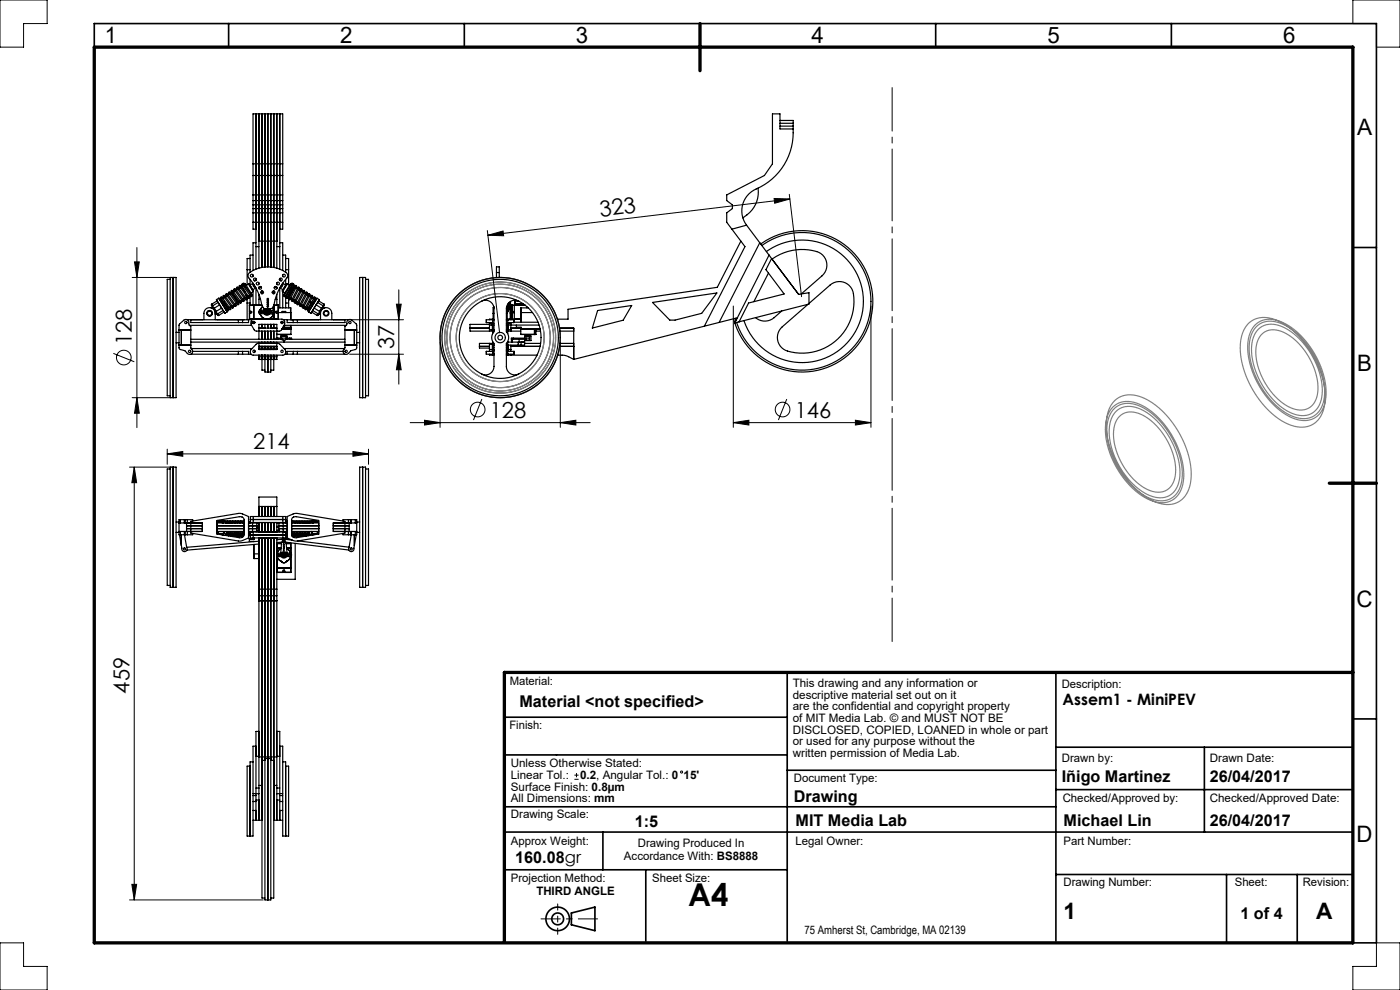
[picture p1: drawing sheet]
<svg xmlns="http://www.w3.org/2000/svg" width="297mm" height="210mm" viewBox="0 0 297 210" stroke-linecap="round" stroke-linejoin="round" font-family="sans-serif">
<g fill="none" stroke="#000" stroke-width=".21">
<path d="M0 0h10v5h-5v5h-5zM287 0h10v10h-5v-5h-5zM28 58.9h8.4M28.5 55.6h1.1l-.6 3.3zM29 52.5v38.2M103.4 48.9l2.6 21.7M103.5 49.9l3.2-.9 .1 1zM164.2 42.1l3.4 .1-3.3 .9zM167.4 41.2l2.6 21.7M167.6 42.2l-64.1 7.7M24 75l4.5 1.7M74.2 67.8h11.4"/>
<path d="M74.2 75.1h11.4M84.1 64.5h1l-.5 3.3zM84.6 75.1l.5 3.3h-1zM84.6 61.5v20M93.4 72.6v18.1M118.9 72.6v18.1M155.6 64.9v25.8M184.8 64.9v25.8M27.5 99.1h8.9M28 84.4h8.4M28.5 99.1l.5 3.3h-1zM28.5 99.1v91.8"/>
<path d="M29 84.4l.6 3.3h-1.1zM35.5 96.3l3.3-.5v1zM35.5 95.3v3.2M35.5 96.3h42.7M74.9 95.8l3.3 .5-3.3 .5zM78.2 95.3v3.2M87 89.7h38.2M90.1 89.1l3.3 .6-3.3 .5zM102.2 84.7l-1.8 4.4M118.9 89.7l3.3-.6v1.1zM155.6 89.7l3.3-.6v1.1zM155.6 89.7h29.2"/>
<path d="M166.9 84.7l-1.8 4.4M181.5 89.1l3.3 .6-3.3 .5zM121.9 165.3h.8M121.9 164.4h.8M122.3 164v.9M27.5 190.9h28.3M28 187.6h1l-.5 3.3zM0 200h5v5h5v5h-10zM287 205h5v-5h5v10h-10z"/>
<circle cx="26.3" cy="75.8" r="1.56"/>
<circle cx="101.3" cy="86.9" r="1.56"/>
<circle cx="166" cy="86.9" r="1.56"/>
<circle cx="144.6" cy="163.8" r=".22"/>
</g>
<g fill="none" stroke="#000" stroke-width=".35">
<path d="M20 10v-5h272v195h-5M48.5 5v5M98.5 5v5M198.5 5v5M248.5 5v5M287 52.5h5M107 152.1h60M167 142.6v57M224 142.6v57M224 158.5h63M255.5 158.5v18M287 152.5h5"/>
<path d="M107 171.1h117M107 176.5h180M107 160.1h60M127.9 176.5v8M167 163.4h57M224 167.5h63M107 184.5h60M121.2 193.7l5-1.3v5l-5-1.2zM137 184.5v15.1M224 185.5h63M260.2 185.5v14.5M275.2 185.5v14.5"/>
<circle cx="118.3" cy="194.9" r="2.5"/>
<circle cx="118.3" cy="194.9" r="1.25"/>
</g>
<g fill="none" stroke="#808080" stroke-width=".25">
<path d="M264.8 68.7a5.4 5.4 0 0 1 6.6-.5 19.4 19.4 0 0 1 9.7 17 5.3 5.3 0 0 1-4.2 5.4 10 10 0 0 1-7.9-3.7 19.3 19.3 0 0 1-5.8-14.5l.5-2.1zM266.3 68.9a5.2 5.2 0 0 1 6.4-.2 17.9 17.9 0 0 1 8.6 15.8 4.6 4.6 0 0 1-5 4.7 12.8 12.8 0 0 1-8.5-6.2 15.6 15.6 0 0 1-2.8-11.6l.4-1.2zM266.6 69.3a4.9 4.9 0 0 1 6-.3 17.3 17.3 0 0 1 8.4 15 4.6 4.6 0 0 1-4.2 4.8 10.5 10.5 0 0 1-7.8-4.6 16.1 16.1 0 0 1-3.8-12.2l.5-1.5zM267 69.8a4.8 4.8 0 0 1 5.9 0 16.3 16.3 0 0 1 7.6 14 4.2 4.2 0 0 1-4.9 4.3 12.7 12.7 0 0 1-8.1-6.9 12.2 12.2 0 0 1-1.5-10zM267.6 70.9a4.2 4.2 0 0 1 5.3-.1 14.1 14.1 0 0 1 6.6 12.8 3.7 3.7 0 0 1-5.6 2.9 14 14 0 0 1-7.4-13l.4-1.5zM236 86.4a5.1 5.1 0 0 1 6.4-.3 18 18 0 0 1 8.7 15.7 4.8 4.8 0 0 1-4.3 4.8 10.7 10.7 0 0 1-7.9-4.5 17 17 0 0 1-4.2-12.8l.5-1.6zM236.3 85.1a5.5 5.5 0 0 1 6.7-.5 19.4 19.4 0 0 1 9.7 17 5.3 5.3 0 0 1-4.3 5.4 10 10 0 0 1-7.9-3.7 19.2 19.2 0 0 1-5.7-14.5l.5-2.1zM236.3 86.7a4.9 4.9 0 0 1 6.1-.3 17.3 17.3 0 0 1 8.4 15.1 4.6 4.6 0 0 1-4.2 4.7 10.5 10.5 0 0 1-7.7-4.5 16.1 16.1 0 0 1-3.9-12.2l.5-1.6zM236.7 87.3a4.7 4.7 0 0 1 5.9-.2 16.2 16.2 0 0 1 7.6 14.3 4.3 4.3 0 0 1-6.5 3.6 16 16 0 0 1-8.3-14.6l.5-1.9zM237.5 88.3a4.2 4.2 0 0 1 5.3 0 14.2 14.2 0 0 1 6.5 12.5 3.7 3.7 0 0 1-5.7 3.1 14 14 0 0 1-7.3-13l.4-1.5z"/>
<circle cx="106.1" cy="71.6" r="9.3"/>
<circle cx="106.1" cy="71.6" r="11.8"/>
<circle cx="106.1" cy="71.6" r="12.7"/>
<circle cx="106.1" cy="71.6" r="11.3"/>
<circle cx="106.1" cy="71.6" r="10.6"/>
</g>
<path d="M114.8 194.9h12" fill="none" stroke="#000" stroke-width=".21" stroke-dasharray="15.2 1.3 1.3 1.3" stroke-dashoffset="11.1"/>
<path d="M118.3 191.7v6.5" fill="none" stroke="#000" stroke-width=".21" stroke-dasharray="15.2 1.3 1.3 1.3" stroke-dashoffset="13.9"/>
<path d="M189.3 18.6v117.5" fill="none" stroke="#000" stroke-width=".21" stroke-dasharray="15.2 1.3 1.3 1.3" stroke-dashoffset="6"/>
<path d="M20 10h267v190h-267zM148.5 5v10M282 102.5h10M287 142.6h-180v57" fill="none" stroke="#000" stroke-width=".7"/>
<g fill="#000">
<path d="M103.5 49.9l3.2-.9 .1 1zM164.2 42.1l3.4 .1-3.3 .9z"/>
<path d="M84.1 64.5h1l-.5 3.3zM84.6 75.1l.5 3.3h-1zM28.5 99.1l.5 3.3h-1zM28 187.6h1l-.5 3.3z"/>
<path d="M29 84.4l.6 3.3h-1.1zM28.5 55.6h1.1l-.6 3.3z"/>
<path d="M155.6 89.7l3.3-.6v1.1zM181.5 89.1l3.3 .6-3.3 .5zM90.1 89.1l3.3 .6-3.3 .5zM118.9 89.7l3.3-.6v1.1zM35.5 96.3l3.3-.5v1zM74.9 95.8l3.3 .5-3.3 .5z"/>
</g>
<g fill="none" stroke="#000" stroke-width=".25">
<path d="M53.7 37.2h6.3M53.7 34.8h6.3M54.3 24.2v32.9M54.9 24.2v32.7M55.6 24.2v32.5M56.2 24.2v32.4M56.8 24.2v32.4M57.4 24.2l.1 32.4v-7.7M58.1 24.2v32.5M58.7 24.2v32.7M59.4 24.2v32.9M160.8 39.9a6.3 6.3 0 0 1-3.2 6.3"/>
<path d="M165.5 25.6h2.8a14.9 14.9 0 0 1-1.9 9.3 13.4 13.4 0 0 1-6.5 5.5 5.1 5.1 0 0 0-1.5 7.4M165.5 26.2h2.8M165.5 26.8h2.8M168.3 27.4h-2.8v-3.2h-1.6v10.6l-1.7 2.4-8 4.1v1.2l1.2 .9v.8l-1.2 .9v2l3.8 5.2-8.6 16.9M36.1 58.9h1.3v25.5h-1.3zM36.1 59.3h-.6v24.7h.6M36.7 58.9v25.5M52.4 57.2h.7M53.1 59.3l-.1 1.2 .7-.4M53.1 54.8h-.7v5.6M53.7 41.3h6.3M53.7 42.5h6.3"/>
<path d="M53.7 43.4h6.3M53.7 44.2h6.3M53.7 45.1h6.3M53.7 47.1h6.3M53.7 54.1h-.6v3.7M53.7 58.3v.3M54.3 48.6h-.6v-24.4h6.3v24.4h-.6M54.3 51.5h-.6v5.9M54.3 59.1v.2M54.3 52.3h.6M54.4 59.4l-.4 .2M54.4 59.3l-.4 .3"/>
<path d="M54.9 51.1h3.8M54.9 60v.3M57.4 48.9h.1M57.5 49.3h.1M58.7 60v.3M58.7 52.3h.7M59.3 59.3l.4 .3M59.3 59.4l.3 .2M59.4 51.5h.6v5.9M59.4 59.1v.2M60 54.1h.6v3.7M60 58.3v.3"/>
<path d="M60.6 59.3v1.2l-.6-.4M60.6 54.8h.6v5.6M60.6 57.2h.6M76.3 58.9h1.3v25.5h-1.3zM76.9 58.9v25.5M77.6 59.3h.6v24.7h-.6M105.3 57.8v1.1M105.3 57.8v-1.2h.6v1.2M105.3 57.8h.6M105.9 57.8v1.1M157.2 51.1l-5 9.8-31.7 4.7v2.1h-2.3M158.4 47.8l-3.1 .8"/>
<path d="M158.4 47.8l2.8 3.7M161.2 51.5l-8.6 16.9M161.2 51.5l1.9 2.6M161.4 51.8a15 15 0 0 1 21.9 4.9 15 15 0 0 1-7.6 21.2 15 15 0 0 1-20.1-10.3M161.6 52.1a14.6 14.6 0 0 1 21.2 4.6 14.6 14.6 0 0 1-6.7 20.6 14.6 14.6 0 0 1-19.8-8.9M162.6 53.4a13 13 0 0 1 18.8 4 13 13 0 0 1-5.9 18.4 13 13 0 0 1-17.7-7.8M163 57.9l-3.1 6.1M163.1 54.1l6.3 8.3 2.2-.3v2.4l-15.7 4zM163.7 54.8l-1.2 2.4 3.9 5.2-7.6 1.9-2 4M163.8 55a10.5 10.5 0 0 1 10.3-1.2 3 3 0 0 1 .3 4.7l-4.4 3.9M37.4 72.7h.6M37.4 70.5h.6"/>
<path d="M38 73.2h2.5M38 70h2.5M38.1 68.7l.9-.8a.76 .76 0 0 1 .9 .1 .76 .76 0 0 1 .2 .9l.4 .3v4.6a.7 .7 0 0 1 .2 1 .7 .7 0 0 1-1 .2l-.5-.6-1-.3-.2-.2zM38.5 70v3.2M39.7 67.8h3.2M40.2 69h13.2M40.5 72.6h32.7M40.5 72h19.4M40.5 75.1h10.1M40.5 73.9h13M40.9 74.5h9.7M43.3 67.8a2.35 2.35 0 0 1 .3-2.2 1.2 1.2 0 0 1 1.3-.3 1.2 1.2 0 0 1 .8 1.2v1.3"/>
<path d="M44.9 64.5l-.1 .2 1.5 2.2M44.9 64.5l.2 .4M45 65.3l.1 .2M45 65.3h-.2M45 65.3v.1M45.1 65.1l-.4 .2M45.1 64.9l.3 .5M45.4 65.4l.5 .7M45.6 66.3l.2 .3M45.7 66.4l.1 .2M45.8 66.6h-.1M45.9 66.1l.3 .5"/>
<path d="M45.9 63.6l1.8 2.8M46 66.5l-.3 .2M46 67.8h5.8M46.1 63.8l-1.2 .7M46.2 66.6l.2 .3M46.3 64.2l-1.2 .7M46.4 66.9h-.1M46.4 63.3h.1M46.4 63.3l-.5 .3M46.4 63.3l1.8 2.8M46.5 63.4l.2-.1 1.4 2.2M46.6 64.7l-1.2 .7"/>
<path d="M46.8 63.2v.2M46.8 63.2l1.9 2.5M46.9 63.3l-.1 .1M47 65.4l-1.1 .7M47 63l1.9 2.4M47.1 63.1l-.3-.1v.2M47.3 65.9l-1.1 .7M47.4 62.8l.1 .4M47.4 62.9l1.9 2.4M47.5 64l.9 1.6-.2 .1M47.5 64.1l.1 .1M47.5 66.2l-1.1 .7"/>
<path d="M47.6 62.7l1.9 2.4M47.6 63.1l-.3 .2M47.6 62.7h-.2v.2M47.7 66.4h.1M47.9 62.5l.2 .3M48.1 65.5l.2 .3M48.1 65.5l-.2 .2M48.1 62.3l1.9 2.4M48.2 66.2l-.5 .2M48.2 62.8l-.4 .2M48.2 66.1v.1M48.2 62.4l-.2-.1-.1 .2 1.7 2.1 .3 .4 .2-.1v-.1"/>
<path d="M48.3 65.7l.1 .2M48.4 65.8l-.1 .2h-.2M48.5 65.4l-.2 .1M48.5 62.1l.1 .4M48.5 62.2l1.9 2.4M48.7 62l1.9 2.4M48.7 62.4l-.3 .2M48.8 62h-.3v.2M48.8 65.2l.2 .3M48.9 65.5v.2h-.2M49 65l-.3 .2M49.1 61.7l.1 .4"/>
<path d="M49.1 61.8l1.6 2.1M49.2 62.1l1.5 2.4M49.3 61.6l1.9 2.5v.2h-.2M49.3 62.1l-.3 .2M49.3 61.7l-.2-.1v.2M49.4 64.8l.1 .4M49.5 65.1v.2h-.2M49.6 64.7l-.3 .2M49.6 61.4l.2 .4M49.7 61.5l1.8 2.4h.2l.1-.2M49.9 61.3l1.8 2.4M49.9 61.7l-.3 .2"/>
<path d="M49.9 61.3h-.2l-.1 .2M49.9 64.5l.2 .3M50.2 64.3l-.4 .2M50.2 61l.1 .4M50.4 60.9l1.9 2.4M50.4 61.4l-.3 .2M50.5 61l-.2-.1-.1 .2 1.6 2.1 .3 .4 .2-.1v-.1M50.6 75.1h.9M50.6 74.5h.9M50.6 67.8h.9M50.6 68.4h.9M50.6 67.8h-10.1v.6h10.1"/>
<path d="M50.6 67.8v.6M50.6 74.5v.6M50.6 64.4v.2h-.2M50.7 63.9l.3 .4M50.7 64l-.3 .2M50.8 60.7l.1 .4M50.8 60.8l1.6 2.1M51 60.6l1.9 2.4M51 61l-.3 .2M51 60.6h-.2v.2M51.1 63.8l.1 .3M51.3 63.6l-.3 .2"/>
<path d="M51.3 60.3l.1 .3M51.4 60.4l1.6 2.1M51.4 61v.1M51.5 74.5h1.2v.6M51.5 75.1h1.8M51.5 67.8v.6M51.5 74.5v.6M51.5 67.8h1.2M51.5 60.5l-.2 .2 .8 1.3M51.5 60.2l.1 .1M51.6 60.3l1.6 2.1M51.6 63.4l.2 .4"/>
<path d="M51.7 60.3l.5 .7M51.8 60.1l-.4 .1-.1 .2M51.8 60.1l.1 .1-.3 .1M51.8 60.2h.2l.8 1.2a1.58 1.58 0 0 1 .6 1.3M51.8 60.4h.1M51.9 63.3l-.4 .2M52.2 62.6l.2 .3M52.2 63.1l.2 .3M52.4 62.9l.3 .3M52.4 62.9l-.3 .2M52.4 62.9h.1M52.4 64.3h.7"/>
<path d="M52.4 62.9v4.9M52.7 60.3l.1-.1 .9 1.6M52.7 60.3l1 1.5M52.7 60.3l-.5 .2M52.7 62.9l.4-.2v2M52.8 62.8l.1 .3M52.9 63h.1M52.9 60.3l.8 1.4M52.9 64.7l.1 .1M52.9 64.7l.1 1.4M52.9 67.7h6.9a.6 .6 0 0 1 .6 .6l-.1 .6-.6 1-.5 .3h-4.9l-.4-.3-.6-1.2a.72 .72 0 0 1 .4-1h.2M52.9 64.7h2.6"/>
<path d="M52.9 63v.2h-.2M53 67.6l-.1 .1M53 66.1h.4v.2h-.4M53 66.3l-.1 1.4M53 67.6h.8M53 64.8h.8M53 64.8v1.3M53 66.3v1.3M53.1 66v.4M53.1 67.7v.1M53.2 62.4l-.2 .1M53.2 62.4a.25 .25 0 0 1 .2 .2 .25 .25 0 0 1-.2 .3l-.3-.4"/>
<path d="M53.5 67.8h-.8v.6h-1.2M53.7 61.8l-.4 .4M53.7 60.1h.1M53.7 61.4v.1M53.7 61.8v2.9M53.7 67.7h.1M53.7 68.2l-.1 .3M53.7 68.4h.4M53.7 60.2a.57 .57 0 0 0 .5 .8M53.7 60.2l.5 .8M53.7 61.7v.1M53.8 60.2h-.1"/>
<path d="M53.8 67.6l.1 .1M53.8 67.6h.1M53.8 64.8h.1M53.8 64.8v2.8M53.8 60.3l.3 .5M53.9 74.3a.25 .25 0 0 1 .2 .2 .25 .25 0 0 1-.2 .3M53.9 67.6v.1M53.9 64.8v2.8M53.9 64.7h.1M53.9 67.7h2.4M53.9 67.7h.1M53.9 64.7l-.1 .1"/>
<path d="M53.9 64.7h1.7M54.2 60.9v.1M54.3 61.1l-.7 .4M54.3 61.1v3.6M54.3 73l.5-.2 4.3 .1 1.3 1.2a.74 .74 0 0 1-.4 1.2h-6.3a.73 .73 0 0 1-.4-1.2zM54.9 72.6l.1 1.5h3.7v-1.5M54.9 69.6h3.8M54.9 61v.2M54.9 62.4v2.3M54.9 63.5h.4M54.9 73.5h3.8M55 75.3v.4h3.7v.5h-3.8z"/>
<path d="M55 73.8h3.7M55 73.8v.3M55.1 60.9h.4M55.2 65.7v.1M55.2 65.7a.57 .57 0 0 0 0 1M55.2 66.7v.1M55.2 65.8a.52 .52 0 0 0 0 .8M55.2 66.6h.1M55.2 66.6l.1 .2M55.2 65.6v.1M55.2 65.6l.1 .1M55.2 60.8l-.3 .2"/>
<path d="M55.3 65.7l-.1 .1M55.3 66.8h-.1M55.3 60.8l-.4 .2M55.5 64.7a12.8 12.8 0 0 0-2.9-6.1l.1-.4a6.3 6.3 0 0 1 8.3 0v.4a12.8 12.8 0 0 0-2.9 6.1M55.5 64.7l.4 .6 .4 .2h1.3l.5-.8M55.6 75.7v-.4v3.2h.6M55.6 73.5v.6M55.6 61.7v.6M55.6 68.8v.8M55.6 70.2v1.8M55.6 72.6v.2M55.7 65l-.5 .6"/>
<path d="M55.7 65.1l-.4 .6M56 65.4v.4h-.6a.36 .36 0 0 0-.4 .4 .36 .36 0 0 0 .3 .3h.7M56.2 73.5v.6M56.2 68.8v.8M56.2 70.2v1.8M56.2 72.6v.2M56.7 64.3l.1 .1M56.7 63.5l.1 .1M56.7 63.9l.1 .1M56.7 64.7h.1M56.7 65.1h.1M56.8 67.7h.1"/>
<path d="M56.8 68.8v.8M56.8 70.2v1.8M56.8 72.6v.2M56.8 75.3v3.6M56.8 73.5v.6M56.9 75.3v.9M56.9 73.5v.6M57.3 65.5v.4h.6a.36 .36 0 0 1 .4 .4 .36 .36 0 0 1-.4 .3h-.7M57.5 72.6v.2zM57.5 70.2v1.8zM57.5 68.8v.8zM57.5 75.3v3.6h-1.3v-3.6v.4"/>
<path d="M57.5 73.5v.6M57.5 75.3v.9M57.8 65.3l.3 .6M58 66.6a1.46 1.46 0 0 1-1.3 1.1 1.46 1.46 0 0 1-1.4-.9M58.1 67.7h-1.1M58.1 66.6a1.5 1.5 0 0 1-1.4 1.1 1.5 1.5 0 0 1-1.5-.9M58.1 65.9h.1M58.1 67.6v.1M58.1 67.6h.1M58.1 66.6v1M58.1 66.2v.1M58.1 61.7v.6"/>
<path d="M58.1 68.8v.8M58.1 70.2v1.8M58.1 72.6v.2M58.1 66.6h.1M58.1 75.3v3.2h-.6M58.1 73.5v.6M58.1 64.7v.1M58.1 64.7h1M58.1 64.8v1.1l-.3-.6M58.1 75.3v.9M58.1 64.8v1.1M58.1 66.5v1.1"/>
<path d="M58.1 67.6h.9M58.1 64.8h.9M58.2 60.9h.3M58.3 60.8l.5 .2M58.4 63.5h.3M58.4 60.8l.4 .2M58.7 70.9h3zM58.7 66.3h3v1.5M58.7 75.3v.4M58.7 61v.2M58.7 62.4v2.3M58.7 66.1v.3"/>
<path d="M58.7 71.7v-2.9h-3.8v3.2M58.7 66.1a.2 .2 0 0 0-.2 0 .2 .2 0 0 0 0 .2 .2 .2 0 0 0 .2 0M58.7 66.3h.3M58.7 66.1h.3M58.8 66.1v.2M59 71.7h-.4v.3M59 71.7h.8M59 71.7v.3M59 66.3v1.3M59 64.8v1.3M59.1 64.7l-.1 .1M59.1 64.7l-.1 1.4"/>
<path d="M59.1 65.3h2.5M59.4 61.1v4.2M59.4 61.1l.6 .4M59.4 60.9l.1 .1M59.5 72v-.7h1.4v.7M59.6 68.4h.5M59.7 71h1M59.8 71.2h.1M59.8 71.2v.1M59.8 71.7h.8M59.8 71.7v.3M59.8 60.3l-.3 .5"/>
<path d="M59.8 71v.3M59.8 69.8h.1M59.8 66.3v-.2h.8v.2M59.9 72.1h.7M59.9 71.2h.1M59.9 71.2v.1M59.9 69.8h.3M59.9 69.8h.1M59.9 61.7l.1 .1M59.9 60.2h.1M60 60.2a.57 .57 0 0 1-.5 .8M60 60.2l-.5 .8"/>
<path d="M60 60.1h.1M60 61.4v.1M60 61.8v3.5M60 61.8l.4 .4M60 71.2h.1M60 71.2v.1M60 69.5h.1M60 69.4h.1M60.1 71.2h.1M60.1 71.2v.1M60.1 69.4v.1M60.1 69.5h.3"/>
<path d="M60.1 69.3v.1M60.1 67.8h.8v.6h1.3M60.2 72.1v.5M60.2 71.2v.1M60.2 71.2h.1M60.2 69.8h.4M60.2 73.9h12.9M60.3 71.2h.1M60.3 71.2v.1M60.3 69h13.2M60.4 71.2v.1M60.4 71.2h.1"/>
<path d="M60.4 69.4l1.3 .1M60.4 69.4v.1M60.4 69v.4M60.4 69.5h1.3M60.5 75.1h1.7M60.5 71.2h.1M60.5 71.2v.1M60.6 72h12.6M60.6 69.8h-.4M60.6 69.8h.1M60.6 69.8h1.1M60.6 71.2h.1"/>
<path d="M60.6 64.3h.6M60.6 71.7v.3M60.6 71.7h.9M60.6 71v.3M60.7 71.2v.1M60.7 63l.1 .2h.2M60.8 60.3l-.9 1.4M60.8 62.8l-.2-.1v2.6M60.9 67.8h1.3M60.9 60.3l-.1-.1-.9 1.5M60.9 60.3l-.9 1.5M60.9 60.3l.5 .2"/>
<path d="M61.2 62.7h.1M61.2 62.7l.1 .2M61.2 62.9v2.4M61.3 62.9l.1 .2M61.3 62.9l-.4 .3M61.3 63.4l.1 .2 .2-.1M61.5 71.7h.4v.3M61.5 71.7v.3M61.6 63.5h.1M61.6 65.3l.1 2.5M61.6 65.3v1M61.7 69.8h.1"/>
<path d="M61.7 69.5v.3M61.7 63.2l.3 .2M61.7 69v1.9M61.8 63.3l-.3 .3M61.8 60.2h-.1l-1.4 2.1v.4M61.9 60.1h.1l.1 .1-1.4 2.9M61.9 60.1l-1.6 2.6v.2h.2l1.6-2.6M61.9 67.8h5.7M62 60.4v.1M62.1 60.2h.2v.2M62.1 63.8v.1M62.2 74.5h.9"/>
<path d="M62.2 75.1h.9M62.2 67.8h.9M62.2 68.4h.9M62.2 74.5h-1.3v.6M62.2 67.8v.6M62.2 74.5v.6M62.2 61h.1M62.2 63.5l.4 .3M62.3 60.6l.1 .1-1 1.6M62.3 61l-1.1 1.7M62.3 61l.2-.1-1.2 2M62.3 60.3l-1.3 2.8"/>
<path d="M62.4 63.6l-.3 .3M62.7 60.6l-.4 .4M62.8 61.1l.3 .2M62.8 63.9l.3 .2M62.9 60.8v-.2h-.2l-1.4 2.8M62.9 60.7l-1.3 2.8M62.9 64l-.3 .3M63 64.4l.1 .2h.2M63.1 67.8h10.1v.6h-10.1M63.1 67.8v.6M63.1 74.5v.6M63.1 75.1h10.1"/>
<path d="M63.1 74.5h9.7M63.2 61l.2-.1 .1 .2M63.2 61l-1.3 2.8M63.2 61h.1M63.2 60.9l-.2 .3M63.3 64.5v.1M63.3 61.4l.4 .2M63.4 64.3l.3 .2M63.5 61l-1.4 2.9h-.2v-.2M63.5 64.3l-.3 .3M63.7 61.3h.3v.2M63.8 61.3l-1.4 2.8"/>
<path d="M63.8 61.3l-.3 .3M63.8 64.9h.1M63.9 61.8l.3 .2M63.9 64.6l.4 .2M64 61.4l-1.3 2.9h-.2l-.1-.2M64.1 64.7l-.3 .3M64.1 65.1l.1 .2h.2M64.4 61.6l-.3 .3M64.4 65.2v.1M64.5 62.1l.3 .2M64.5 65l.3 .2M64.6 61.8v-.2h-.2l-1.4 2.9"/>
<path d="M64.6 61.7l-1.3 2.8M64.6 65l-.3 .3M64.7 65.5l.1 .2 .2-.1M64.9 62h.2l.1 .2M64.9 62.1l-1.3 2.7M64.9 62v.1M64.9 62l-.2 .3M65 65.6h.1M65 62.5l.4 .2M65.1 65.3l.2 .2M65.2 62.1l-1.4 2.9h-.2v-.2M65.2 65.4l-.3 .3"/>
<path d="M65.3 65.8v.2h.2M65.5 62.4l.2-.1v.2M65.5 66.2l.4 .2M65.5 62.4l-1.4 2.8M65.5 62.3l-.3 .3M65.6 65.8v.1M65.6 62.8l.3 .2M65.7 62.5l-1.3 2.7M65.8 64l.3 .1M66.1 62.7l-.3 .3M66.1 64.2l-.9 1.4 .1 .1M66.1 66.2l1.2 .7"/>
<path d="M66.2 63.2l.3 .2M66.3 62.9v-.2h-.2l-1.4 2.8M66.3 62.8l-1.3 2.8M66.3 65.9l1.2 .7M66.6 63.1l.2-.1 .1 .2M66.6 63.1l-1.3 2.8M66.6 63l-.2 .3M66.7 65.4l1.1 .7M66.8 63.4l.3 .1M66.9 63.2l-1.4 2.8M66.9 63.3v.1M67.1 64.7l1.1 .7"/>
<path d="M67.2 63.4l-.2-.1-.1 .1M67.2 63.3l-1.7 2.9M67.3 63.3l-1.8 2.9M67.3 63.3h-.1M67.3 63.3l.4 .3M67.4 64.2l1.1 .7M67.5 66.6l-.2 .3M67.6 63.8l1.1 .7M67.7 66.5l.3 .2M67.7 63.6l-1.8 2.8M67.8 66.1l-.3 .5M67.9 66.6h.1"/>
<path d="M68 67.8v-1.3a1.2 1.2 0 0 1 1.2-1.2 1.2 1.2 0 0 1 1.2 1.2v1.3M68 66.4l-.1 .2M68 66.3l-.1 .3M68.2 65.4l-.4 .7M68.5 64.9l-.3 .5M68.6 65.1l.3 .2M68.7 65.3l-.2 .2M68.7 65.3h.1M68.7 65.3l-.1 .1M68.7 64.5l-.2 .4M68.7 64.5l.1 .2-1.1 1.8a.39 .39 0 0 1-.4 .4M73.2 73.2h2.5"/>
<path d="M73.2 70h2.5M73.7 68l.4-.2h.4l1.1 .9 .1 .3v4.9l-.3 .2-1 .3-.5 .6a.7 .7 0 0 1-1-.2 .7 .7 0 0 1 .3-1v-4.6l.4-.3zM74 67.8h-3.3M75.2 70v3.2M75.7 72.7h.6M75.7 70.5h.6M99.7 69.6h4.1M101.7 73.5h2.1M102.2 63.9a1.8 1.8 0 0 1 2.6 1.6v4.9a1.8 1.8 0 0 0 0 2.4v4.9a1.8 1.8 0 0 1-2.6 1.6M103.2 74.5v.6M103.2 67.8v.6M103.2 68.4h1.3"/>
<path d="M103.2 75.1h1.3M103.2 74.5h1.3M103.2 67.8h1.3M103.8 74.1v.4M103.8 75.1v.2h1M103.8 72.8h.7M103.8 72.8v.2M103.8 68.7v.3M103.8 70.2h.7M103.8 69.9v.3M103.8 68.8h-4.1v1.4h4.1M103.8 72.8h-2.1v1h2.1"/>
<path d="M103.8 74.1h1M103.8 69h.7M103.8 73h.7M103.8 68.4v.3M103.8 69v.9M103.8 73v1.1M103.8 68.7h1M103.8 69.9h.7M104.5 72.8v1.7M104.5 75.1v.2M104.5 68.4v1.8M104.5 67.7v.1"/>
<path d="M104.5 73.8v.6M104.5 74.4v.1M104.5 75v.2h.3M104.5 67.9v1.1M104.5 73.2h.3M104.5 70h.3M104.5 69h.3M104.5 69v1.8M104.5 72.4v1.4M104.5 74.5v.5M104.5 73.8h.3M104.5 74.4h.3"/>
<path d="M104.5 74.5h.3M104.5 75h.3M104.5 67.9h.3M104.6 67.7h-.8v.1M104.6 66.5v1.3M104.6 66.5h.2M104.7 65v.3v-.3M104.8 65.3h-.2v1.2M104.8 67.8h-.3v.1M107.4 67.8h.3v.1M107.4 73.2h3.1M107.4 70h.3"/>
<path d="M107.4 69h.3M107.4 75.3h6.5M107.4 66.5h.2M107.4 73.8h.3M107.4 74.4h.3M107.4 74.5h.3M107.4 75h.3M107.4 67.9h.3M107.4 65.3h.2v1.2M107.5 65.2v.1M107.5 65l.3 .4M107.6 65.4v.8"/>
<path d="M107.6 67.7h2.9M107.6 66.5v1.3M107.7 64.5l.1 .2M107.7 73.8v.6M107.7 74.4v.1M107.7 75v.2h-.3M107.7 67.9v1.1M107.7 68.4h1.3M107.7 72.6h2.8M107.7 75.1h1.3M107.7 74.5h1.3M107.7 67.8h1.3"/>
<path d="M107.7 70.2h2.8M107.7 69v1.8M107.7 72.4v1.4M107.7 74.5v.5M107.7 69.9h.7M107.7 73.2v1.3M107.7 75.1v.2M107.7 68.4v1.8M107.7 67.7v.1M107.8 65.4l.1 .4-.3 .5M107.8 64.7l.1 1M107.8 64.7v.7"/>
<path d="M107.9 64.3l.2 .6-.2 .8 .2-.8-.2-.6M108 64.2l.1 .5M108 64.2v.2M108.1 64.2v.3M108.1 64.1v.1M108.1 64.7h3.3M108.1 64.7v.3M108.3 66.2v.3M108.3 66.5h.1M108.3 67.6h.1M108.3 67.6v.1M108.3 65.9h.1"/>
<path d="M108.3 65.9v.3M108.3 64.8h.1M108.3 64.8v1.1M108.3 66.5v1.1M108.3 67.7h.1M108.3 64.7h.1M108.3 64.7v.1M108.3 67.6h.3M108.3 64.8h.3M108.3 63.9v.8M108.4 74.1v.4M108.4 75.1v.2"/>
<path d="M108.4 67.7v.1M108.4 69.9v.3M108.4 69.6h2.1M108.4 74.1h-1M108.4 73.5h6.2M108.4 68.4v1.5M108.4 73.2v.9M108.4 68.7h-1M108.6 66.3h.1M108.6 64.8v1.3M108.6 66.1h.1M108.6 66.1v.2"/>
<path d="M108.6 66.3v1.3M108.6 72.1v.5M108.6 66.3h.5M108.6 66.1h.5M108.7 72h1.4M108.9 71.7h-.4v.4h.2M108.9 71.7h2.7M108.9 71.7v.3M109 67.8v.6M109 74.5v.6M109.1 74.5h.1M109.1 75.1h.1"/>
<path d="M109.1 67.8h.1M109.1 68.4h.1M109.1 68.4h5M109.1 66.1v.2M109.1 67.6h1.4M109.1 64.8h2.3M109.1 64.7v1.4M109.1 66.3v1.4M109.5 69.4l1 .1M109.5 69.4h1M109.5 69v.4M109.9 63.8h-.7v.6h1.7"/>
<path d="M110 72.6v.6M110 63.9a1.8 1.8 0 0 0-2.6 1.5v5a1.8 1.8 0 0 1 0 2.4v5a1.8 1.8 0 0 0 2.6 1.5M110.1 72h1.2v1.2h-.8M110.1 72v.6M110.5 70.9l2.8 .1M110.5 69.8h.1M110.5 70.9h2.9M110.5 69.5v1.4M110.5 69.4v.1M110.5 69.8h1.1M110.5 69.4v.4M110.5 72.6h.8z"/>
<path d="M110.5 72.6v.6M110.6 65.3l-.1 3.1M110.6 65.3h1.5M110.6 65.3v1M111.3 72.8h3.4M111.3 72.1h.3M111.5 71h1M111.5 71.2h.1M111.5 71.2v.1M111.6 71v.3M111.6 71.7h.7M111.6 72.1h.7"/>
<path d="M111.6 71.7v.4M111.6 71.2h.1M111.6 71.2v.1M111.6 69.8h.4M111.6 69.8h.1M111.7 71.2h.1M111.7 71.2v.1M111.8 65v.3M111.8 71.2h.1M111.8 71.2v.1M111.9 71.2h.1M111.9 71.2v.1"/>
<path d="M112 71.2h.1M112 71.2v.1M112 69.8h.3M112.1 71.2h.1M112.1 71.2v.1M112.2 71.2h.1M112.2 71.2v.1M112.3 71.2h.1M112.3 71.2v.1M112.3 69.8h-.3M112.3 69.8h.1M112.3 69.8h2.3"/>
<path d="M112.3 71.7h.1M112.3 72.1h.1M112.3 71.3h.1M112.3 71.3h-1v.4M112.3 71.3h.4v.9l-1.4-.1M112.4 71.2h.1M112.4 71.2l-.1 .9M112.4 71v.3M112.4 71.2v.1M112.5 71.2h.1M113 66.3h-2.5v2.1M113.3 71h.1"/>
<path d="M113.4 70.9l-.1 .1M113.4 70.9h.1M113.4 69.8v1.1M113.4 70.9v.1M113.4 70.9h.3M113.7 70.9l-.3 .1M113.7 70.2h1M113.7 69.8v1.1M114.4 69h-6.7M118.3 75.3l1.7 .1 1.7 .8M118.7 69.6h3v6.6M118.7 73.5h3"/>
<path d="M118.8 70.2h2.9M118.8 72.8h2.9M126.8 65.9l7.2-1.1-1.8 3.1-6.5 1.7zM138.4 64.2l13.7-2.1-3.2 4.4-5.7 1.4h-1.1zM156 67.5l.1 .5M156.4 67.4l-34.7 8.8M165.8 66a5.8 5.8 0 0 1-2.9 2 3 3 0 0 1-2.6-.6M171.6 64.4l4.5-3.9a3.1 3.1 0 0 1 3.4-.4 3.1 3.1 0 0 1 1.6 3 10.9 10.9 0 0 1-14.9 10.9 3 3 0 0 1-.3-4.7l5.5-4.8M36.1 99.1h1.3v25.5h-1.3zM36.1 99.5h-.6v24.7h.6M36.7 99.1v25.5M76.3 99.1h1.3v25.5h-1.3z"/>
<path d="M76.9 99.1v25.5M77.6 99.5h.6v24.7h-.6M37.4 112.9h.6M37.4 110.7h.6M38 112.7h.3M38 110.9h.3M38.1 113.4l.5 2.9a.58 .58 0 0 0 .6 .7 .58 .58 0 0 0 .4-.9M38.3 110.2h-.3v3.2h.3M38.3 110.9h.8M38.3 112.7h.8M38.3 113.4h.8M38.3 110.2h.8"/>
<path d="M38.3 110.2v.7M38.3 112.7v.7M38.5 113.4v2.3M39.1 113.4h.2M39.1 112.7h.2M39.1 110.9h.2M39.1 110.2h.2M39.1 110.2v.7M39.1 112.7v.7M39.1 113.4l.5 2.7M39.3 110.9h.4M39.3 112.7h.4"/>
<path d="M39.3 113.4h.4M39.3 110.2h.4M39.3 110.2v.7M39.3 112.7v.7M39.6 111.5h3.3M39.6 112.1h3.3M39.6 110.9v1.8M39.7 112.7h.8M39.7 110.2h1.2v.3M39.7 110.9h.8M39.7 110.2v.7M39.7 112.7v.7"/>
<path d="M40.5 110.6l10.1-1.7h.6l1.5 .7v4.5l-1.3 .6-.7 .1-10.2-1.7zM40.5 110.9h2.4v1.8h-2.4M40.9 113.1v.3h-1.2M46 110.6l1 .1M46 113.3l4.8 .8a.84 .84 0 0 0 1-.7M46 113.3v-2.9l4.8-.8a.84 .84 0 0 1 1 .7v3.1M46 110.7h1M46 110.9h5.8M46 112.7h5.8M46 111.5h5.8M46 112.1h5.8M46.1 112.7l-.1 .3"/>
<path d="M46.2 113.2l-.2 .1M46.2 113.2h1.1M46.4 112.7l-.2 .5M46.8 110.4l.8 .1 .3 .4M47 110.7l.2 .2M47.3 113.5l.3-.8-.3 .8M47.3 110.5l.4 .1 .3 .3 .2-.1M47.3 113.2l-.2 .2M47.4 110.9l-.5-.4-.5 .1 .5-.2 .5 .5M47.5 112.7l-.2 .5M47.6 110.5a.76 .76 0 0 1 1 .4M47.8 110.8h.1"/>
<path d="M47.8 113.4l.3-.7-.3 .9M47.8 110.8l.1 .1M47.8 113.4v.1M47.9 110.7l.4 .2M48 110.8l.1 .1M48.2 110.5a.76 .76 0 0 1 1 .4l.1-.1M48.3 112.7l-.3 .9M48.4 112.7v.1M48.4 113.3l-.3 .1 .1 .1M48.4 110.7l.4 .2M48.6 112.7l-.2 .7-.3 .1M48.7 110.8l-.1 .1"/>
<path d="M48.7 110.5a.76 .76 0 0 1 1 .4l.2-.1M48.9 112.7l-.5 1M49 113.3l-.3 .1 .1 .1M49 110.7l.4 .2M49.2 112.7l-.3 .7-.3 .1M49.3 113.4l.1 .1M49.3 113.3h.3M49.3 110.5a.76 .76 0 0 1 1 .4M49.5 112.7l-.3 .8-.3 .2M49.6 110.7l.4 .2M49.8 112.7l-.3 .7-.3 .1M49.8 110.9h.1"/>
<path d="M49.9 110.5a.76 .76 0 0 1 1 .4M49.9 113.3h.2M50 112.7v.1a.79 .79 0 0 1-1 .9M50.1 110.7l.4 .2M50.3 113l-.4 .4v.1M50.3 112.7l-.2 .7-.3 .1M50.4 113.4l.1 .1M50.4 110.8l-.1 .1M50.4 110.5a.76 .76 0 0 1 1 .4l.2-.1M50.4 113.3h.3M50.6 112.7v.1a.79 .79 0 0 1-1 .9M50.7 110.7l.4 .2"/>
<path d="M50.9 112.7l-.3 .7-.3 .1M51 113.4l.1 .1M51 110.8l-.1 .1M51 110.5h.6l.2 .2M51 113.3h.3M51.2 112.7v.1a.79 .79 0 0 1-1.1 .9M51.3 113.7l.3 .1M51.3 110.7l.4 .2M51.5 112.7l-.3 .7-.3 .1M51.6 113.4v.1M51.6 113.3h.2M51.6 113.3l.2 .1"/>
<path d="M51.8 112.7l-.1 .1a.79 .79 0 0 1-1 .9M51.8 113.4l-.3 .1M51.8 110.5h-.2M51.8 113.3h.1M52.7 110.5l.4 .4-.1-.1M52.7 110.9h.1M52.7 111.5h1.8M52.7 112.1h1.8M52.7 110.9h.9M52.7 112.7h.9M52.9 112.7l-.2 .6M52.9 114.4v.4l1 .1"/>
<path d="M52.9 114.4h1M53.1 112.7l-.4 .7 .2-.2M53.1 113.4l-.4 .3M53.1 113.5h7.5M53.1 110.2h7.5M53.4 112.7h.1M53.6 112.7l-.1 .1M53.6 110.9h.9v1.8h-.9M53.6 110.9v1.8M53.6 112.7v.1M53.7 112.8h-.6v1.3h.6M53.7 109.6h-.6v1.2h.6"/>
<path d="M53.7 114.1h6.3M53.7 109.6v1.2M53.7 112.8v1.3M53.7 109.6h6.3M53.7 110.8h6.3M53.7 112.8h6.3M53.8 117.5h.1M53.8 114.3l.1 .1M53.8 114.3l-.9 .1M53.8 115.5l.1 3M53.8 114.1v.2M53.8 114.8v.1"/>
<path d="M53.9 114.1v.3M53.9 115.5v2M53.9 117.5h1M53.9 117.5v1M53.9 118.5h1M54.3 112.8h.6M54.3 112.7v.1M54.5 111.8h.4zM54.5 112.5h.4M54.5 111h.4M54.5 111.6h.4M54.9 109.6v-4.2h3.8v4.2"/>
<path d="M54.9 110.8v2M54.9 115.4l-15.2 1.3M54.9 114.8l-15.3 1.3M54.9 107.4h3.8M55 114.1l-.1 55.6M55.6 114.1v52.5h-.7M55.6 107.4v2.2M55.6 110.8v2M56.2 114.1v47.2h-.6v29.2h.6M56.2 107.4v2.2M56.2 110.8v2M56.8 114.1v76.8"/>
<path d="M56.8 107.4v2.2M56.8 110.8v2M56.9 114.1v13.3M56.9 107.4v2.2M56.9 110.8v2M57.5 114.1l-.1 46.5M57.5 107.4v2.2M57.5 110.8v2M57.5 114.1v13.3M58.1 114.1v52.5h.6M58.1 107.4v2.2M58.1 110.8v2"/>
<path d="M58.1 114.1v13.3M58.7 112.5h.5M58.7 111.8h.5zM58.7 112.8h.7M58.7 114.5l1.5-.1a.3 .3 0 0 1 .3 .2 .3 .3 0 0 1-.3 .4M58.7 111h.5M58.7 111.6h.5M58.7 118l1 .1M58.7 118l.1 2.4M58.7 110.8v2M58.7 114.1v10.9M58.8 118l.3 .7 .6 .4"/>
<path d="M58.8 116.3l-.1 1.1M58.8 117.7v.1M58.8 116.2h.1M58.8 116.2v.1M58.8 115.3v.9M58.8 116.2h.8M58.8 115.3h.9M58.8 118l.4 .7 .5 .4M59.2 111.5h1.7M59.2 112.1h1.7M59.4 112.7v.1M59.6 116.4l-.6 .5-.2 .5"/>
<path d="M59.6 116.3l-.6 .6-.2 .5M59.7 119.1l.1 .1M59.7 119.1h.1M59.7 115.3h-.9M59.7 115l-.2 2.3-.8 .1M59.8 119.2a.57 .57 0 0 0 .9 0M59.8 119.1h.1M59.8 119.1a.52 .52 0 0 0 .9 0M59.9 114.4l.3-.2 .4 .2M60 112.7l.1 .1M60 114.1h.6M60 109.6h.6v1.2h-.6"/>
<path d="M60 112.8h.6v1.3M60 109.6v1.2M60 112.8v1.3M60.1 112.8h.1M60.1 110.9h-.9v1.8h.9M60.1 110.9v1.8M60.1 110.9h.8M60.1 112.7h.8M60.1 112.7l.1 .1M60.1 115.9h.2M60.3 116.2h.1M60.2 115l13.8 1.7"/>
<path d="M60.2 115v.2l.1-.2M60.2 116.2h.1M60.2 115l-1.5 .1M60.3 112.7v.1M60.3 115.5l-.1 .1M60.3 116.2h-.2M60.6 112.7l.1 .4M60.6 113.4l.3 .3M60.6 113.3l.1 .1M60.6 114.1h.3M60.7 119.1h.1M60.7 115l.2 2.3h.6a.36 .36 0 0 1 .4 .4 .36 .36 0 0 1-.4 .4h-.7"/>
<path d="M60.7 115.3h1M60.7 113.1l.2 .3M60.7 113.1l-.1 .1M60.8 119.1h-.1M60.8 119.1h.1M60.8 119.1l-.1 .1M60.8 116.2h.9M60.8 116.3l.5 .3 .4 .8M60.8 116.4l.4 .3 .4 .7M60.8 112.7l.1 .3M60.9 110.5l-.4 .4M60.9 110.9h.1"/>
<path d="M60.9 109.6l1.4-.6 .7-.1 10.2 1.7v2.5l-10.1 1.7-.7-.1-1.5-.6zM61.7 118l-.4 .7-.5 .4M61.7 116.2v.1M61.7 116.2h.1M61.7 115.3v.9M61.7 116.3h.1M61.7 117.6v.1M61.7 116.3v1.1M61.7 118v2.4M61.7 115.3h.1M61.7 115.3v2.1M61.7 118v3.4"/>
<path d="M61.9 113.1l.5 .4M61.9 110.5l.5 .1M61.9 110.9h5.7M61.9 112.7h5.7M61.9 111.5h5.7M61.9 112.1h5.7M61.9 110.8l.1 .1M61.9 113.6l.7 .1M62 112.7v.2a.98 .98 0 0 0 1.2 .8M62 113.3h.2l-.1 .1M62 109.9l.8-.3 4.8 .8v2.9l-4.7 .8a.84 .84 0 0 1-1-.7v-3.1zM62 110.8l.1 .1"/>
<path d="M62 114.6l-1.8-.2a.3 .3 0 0 0-.3 .2 .3 .3 0 0 0 .3 .4M62.1 113.7l-.1 .1M62.2 110.8l-.3 .1M62.3 112.7l.2 .6 .4 .2M62.5 112.7l.1 .2a.98 .98 0 0 0 1.2 .8M62.6 113.3h.2l-.1 .1M62.6 110.8l.1 .1M62.6 115.3v7.6h-3.9M62.7 110.8l-.3 .1M62.8 112.7l.3 .6 .4 .2M63 110.6a.57 .57 0 0 0-.9 .3M63.1 112.7l.1 .2a.98 .98 0 0 0 1.1 .8"/>
<path d="M63.1 113.3h.3M63.1 110.8l.1 .1M63.2 114.7l10.9 1.4M63.3 110.8l-.3 .1M63.3 113.3l-.1 .1M63.4 112.7l.3 .6 .4 .2M63.5 110.6a.57 .57 0 0 0-.9 .3M63.7 113.3h.2l-.1 .1M63.7 112.7v.2a1.07 1.07 0 0 0 .9 .9M63.7 113.3h.1M63.7 110.8l.1 .1M63.9 110.8l-.4 .1"/>
<path d="M64 112.7l.2 .6 .4 .2M64.1 110.6a.57 .57 0 0 0-.9 .3M64.2 112.7l.2 .5 .5 .5M64.3 113.3h.2M64.3 110.8l.1 .1M64.4 110.8l-.3 .1M64.5 113.3l-.1 .1M64.5 112.7l.3 .6 .4 .2M64.7 110.6a.57 .57 0 0 0-.9 .3M64.8 112.7l.6 .9M64.8 113.3h.3M64.8 110.8l.1 .1"/>
<path d="M65 110.8l-.3 .1M65 113.3l-.1 .1M65.1 112.7l.3 .6 .3 .2M65.2 110.6a.57 .57 0 0 0-.9 .3M65.3 112.7l.4 .7M65.4 112.7l.2 .5M65.4 113.3h.2M65.4 110.8l.1 .1M65.6 113.2l.2 .4M65.6 113.2h.1M65.6 110.8l-.4 .1M65.6 113.3l-.1 .1"/>
<path d="M65.8 110.6a.57 .57 0 0 0-.9 .3M65.8 113.4l-.3-.7 .4 .9M65.8 113.4v.1M65.8 110.8h.1M66.1 112.7l.2 .5M66.2 110.9l.5-.5 .6 .2-.5-.1-.6 .4M66.2 110.5l-.5 .1-.2 .3M66.3 113.2h1.2M66.3 113.2l.3 .2M66.4 113.5l-.4-.8 .3 .8M66.7 110.7h.9M66.7 110.7l-.2 .2"/>
<path d="M66.8 110.4h-.5l-.6 .5 .1-.1M67.3 112.7l.2 .5M67.5 113.2l.1 .1M67.5 112.7l.1 .3M67.6 110.6l-.9 .1M70.7 111.5h3.4M70.7 112.1h3.4M72.8 113.1v.3h1.1M73.2 112.7h.7M73.2 110.9h.7M73.2 110.9h-2.5v1.8h2.5M73.9 110.2h-1.1v.3"/>
<path d="M73.9 110.9h.4M73.9 110.2v.7M73.9 112.7v.7M73.9 112.7h.4M73.9 113.4h.4M73.9 110.2h.4M74.1 110.9v1.8M74.3 112.7h.2M74.3 113.4h.2M74.3 110.9h.2M74.3 110.2h.2M74.3 110.2v.7"/>
<path d="M74.3 112.7v.7M74.5 113.4l-.5 2.7M74.5 110.9h.9M74.5 112.7h.9M74.5 113.4h.9M74.5 110.2h.9M74.5 110.2v.7M74.5 112.7v.7M75.2 113.4v2.3M75.4 112.7h.3M75.4 110.2h.3v3.2h-.3M75.4 110.9h.3"/>
<path d="M75.4 110.2v.7M75.4 112.7v.7M75.6 113.4l-.5 2.9a.58 .58 0 0 1-.7 .7 .58 .58 0 0 1-.4-.9M75.7 112.9h.6M75.7 110.7h.6M54.9 127.4h3.8M58.7 125v1.4M58.7 125h-3.7v1.4h3.7M58.7 126.4v43.3M58.8 120.4h.1M58.8 120.4v.1M58.8 120.5h.1"/>
<path d="M58.8 121.4h1.3M58.8 120.5v.9M58.8 120.5h2.9M60.1 121.4h.3M60.1 121.1h.3M60.1 121.1v.3M60.1 121.1v-.2h.3v.2M60.1 121.4h.1M60.4 121.4h1.3M60.4 121.1v.3M60.4 121.4h.1M61.7 120.5h.1"/>
<path d="M61.7 121.4h.1M61.7 120.5v.9M61.7 120.4v.1M54.3 158.3h-.6v19h-1.3v-14.8h.7M54.9 155.1h-.6v16.8M58.7 155.1h.7v16.8M59.4 158.3h.6v19h1.2v-14.8h-.6M53.7 161.6h-.6v15.7M53.7 168.3l1.2 .1M53.7 168.8h.6M53.7 170h.6M53.7 171.9h.6"/>
<path d="M54.3 171.9v2.1M54.3 160.4h.6M54.3 167.2h.6M54.3 169.7h.6M54.9 169.7v4.3zM54.9 160.6h3.8M55.6 166.6v7.4h-1.9M56.2 160.9h1.3v30h-1.3zM57.4 160.6v.3M57.5 160.6v.7h.6v29.2h-.6M58.1 166.6v7.4h1.9M58.7 169.7v4.3z"/>
<path d="M58.7 160.4h.7M58.7 167.2h.7M58.7 169.7h.7M59.4 171.9v2.1M59.4 168.8h.6M59.4 170h.6M59.4 171.9h.6M60 161.6h.6v15.7M60 168.3l-1.3 .1"/>
<circle cx="53.4" cy="58.5" r=".3"/>
<circle cx="54.1" cy="59.3" r=".3"/>
<circle cx="59.6" cy="59.3" r=".3"/>
<circle cx="60.2" cy="58.5" r=".3"/>
<circle cx="39.4" cy="68.4" r=".25"/>
<circle cx="40.2" cy="74.5" r=".25"/>
<circle cx="44.5" cy="66.5" r=".6"/>
<circle cx="44.5" cy="66.5" r=".55"/>
<circle cx="44.5" cy="66.5" r=".46"/>
<circle cx="53.8" cy="68.4" r=".25"/>
<circle cx="53.9" cy="74.5" r=".25"/>
<circle cx="54.7" cy="60.1" r=".3"/>
<circle cx="55.2" cy="61.1" r=".3"/>
<circle cx="55.3" cy="66.2" r=".1"/>
<circle cx="55.6" cy="62" r=".3"/>
<circle cx="55.6" cy="66.2" r=".1"/>
<circle cx="56.6" cy="66.2" r=".2"/>
<circle cx="56.6" cy="66.2" r=".67"/>
<circle cx="56.6" cy="66.2" r=".49"/>
<circle cx="56.6" cy="66.2" r=".23"/>
<circle cx="56.8" cy="65" r=".14"/>
<circle cx="56.8" cy="64.6" r=".14"/>
<circle cx="56.8" cy="64.2" r=".14"/>
<circle cx="56.8" cy="63.8" r=".14"/>
<circle cx="56.8" cy="63.4" r=".14"/>
<circle cx="57.6" cy="66.2" r=".1"/>
<circle cx="58" cy="66.3" r=".1"/>
<circle cx="58" cy="62" r=".3"/>
<circle cx="58.5" cy="61.1" r=".3"/>
<circle cx="59" cy="60.1" r=".3"/>
<circle cx="59.8" cy="74.5" r=".25"/>
<circle cx="59.8" cy="68.4" r=".25"/>
<circle cx="69.2" cy="66.5" r=".46"/>
<circle cx="69.2" cy="66.5" r=".6"/>
<circle cx="73.4" cy="74.5" r=".25"/>
<circle cx="74.2" cy="68.4" r=".25"/>
<circle cx="106.1" cy="71.6" r="1.1"/>
<circle cx="106.1" cy="71.6" r="12.4"/>
<circle cx="106.1" cy="71.6" r="12.8"/>
<circle cx="106.1" cy="71.6" r="8.7"/>
<circle cx="106.1" cy="71.6" r=".5"/>
<circle cx="39.1" cy="116.4" r=".23"/>
<circle cx="58.9" cy="117.7" r=".1"/>
<circle cx="59.2" cy="117.7" r=".1"/>
<circle cx="60.2" cy="114.7" r=".1"/>
<circle cx="60.2" cy="115.5" r=".1"/>
<circle cx="60.2" cy="115.9" r=".1"/>
<circle cx="60.2" cy="116.3" r=".1"/>
<circle cx="60.2" cy="116.7" r=".1"/>
<circle cx="60.2" cy="117.7" r=".2"/>
<circle cx="60.2" cy="117.7" r=".49"/>
<circle cx="60.2" cy="117.7" r=".23"/>
<circle cx="60.2" cy="117.7" r=".67"/>
<circle cx="61.2" cy="117.7" r=".1"/>
<circle cx="61.6" cy="117.7" r=".1"/>
<circle cx="74.5" cy="116.4" r=".23"/>
</g>
<text font-size="6.7" x="146" y="192.1">A4</text>
<g font-size="4.8">
<text x="22.3" y="9.2">1</text>
<text x="72.2" y="9.2">2</text>
<text x="122.2" y="9.2">3</text>
<text x="172.2" y="9.2">4</text>
<text x="222.2" y="9.2">5</text>
<text x="272.2" y="9.2">6</text>
<text x="287.9" y="28.7">A</text>
<text x="287.9" y="78.7">B</text>
<text x="287.8" y="128.7">C</text>
<text x="287.8" y="178.7">D</text>
<text x="225.6" y="194.9">1</text>
<text x="279.2" y="195">A</text>
</g>
<g font-size="4.7">
<text x="127.4" y="46" transform="rotate(-7 127.4 46)">323</text>
<text x="28" y="73.3" transform="rotate(-90 28 73.3)">128</text>
<text x="83.6" y="74" transform="rotate(-90 83.6 74)">37</text>
<text x="103.9" y="88.6">128</text>
<text x="168.6" y="88.6">146</text>
<text x="53.7" y="95.3">214</text>
<text x="27.5" y="147.1" transform="rotate(-90 27.5 147.1)">459</text>
</g>
<g font-size="3.4">
<text x="110.2" y="150">Material &lt;not specified&gt;</text>
<text x="225.3" y="165.9">Iñigo Martinez</text>
<text x="256.6" y="165.9">26/04/2017</text>
<text x="168.4" y="170.2">Drawing</text>
<text x="134.7" y="175.3">1:5</text>
<text x="168.8" y="175.2">MIT Media Lab</text>
<text x="225.6" y="175.2">Michael Lin</text>
<text x="256.6" y="175.2">26/04/2017</text>
<text x="109.3" y="183">160.08gr</text>
<text x="263.2" y="194.9">1 of 4</text>
</g>
<text font-size="3.3" x="225.4" y="149.6">Assem1 - MiniPEV</text>
<g font-size="2.5">
<text x="108.1" y="145.3">Material:</text>
<text x="168.2" y="145.8">This drawing and any information or</text>
<text x="168.2" y="148.2">descriptive material set out on it</text>
<text x="225.3" y="146">Description:</text>
<text x="108.1" y="154.7">Finish:</text>
<text x="168.2" y="155.7">DISCLOSED, COPIED, LOANED in whole or part</text>
<text x="168.2" y="150.7">are the confidential and copyright property</text>
<text x="168.2" y="153.2">of MIT Media Lab. © and MUST NOT BE</text>
<text x="168.2" y="158.1">or used for any purpose without the</text>
<text x="168.2" y="160.6">written permission of Media Lab.</text>
<text x="225.3" y="161.5">Drawn by:</text>
<text x="256.6" y="161.5">Drawn Date:</text>
<text x="108.4" y="162.8">Unless Otherwise Stated:</text>
<text x="108.4" y="165.3">Linear Tol.:</text>
<text x="108.4" y="167.7">Surface Finish: 0.8µm</text>
<text x="123.1" y="165.3">0.2, Angular Tol.: 0</text>
<text x="145" y="165.3">15'</text>
<text x="168.4" y="165.9">Document Type:</text>
<text x="108.4" y="173.6">Drawing Scale:</text>
<text x="108.4" y="170.2">All Dimensions: mm</text>
<text x="225.4" y="170.2">Checked/Approved by:</text>
<text x="256.6" y="170.2">Checked/Approved Date:</text>
<text x="108.4" y="179.2">Approx Weight:</text>
<text x="135.3" y="179.7">Drawing Produced In</text>
<text x="168.8" y="179.2">Legal Owner:</text>
<text x="225.6" y="179.2">Part Number:</text>
<text x="132.4" y="182.5">Accordance With: BS8888</text>
<text x="108.4" y="187.1">Projection Method:</text>
<text x="113.8" y="189.9">THIRD ANGLE</text>
<text x="138.3" y="187">Sheet Size:</text>
<text x="225.6" y="187.9">Drawing Number:</text>
<text x="261.9" y="187.9">Sheet:</text>
<text x="276.4" y="187.9">Revision:</text>
<text x="170.7" y="198.1">75 Amherst St, Cambridge, MA 02139</text>
</g>
</svg>
